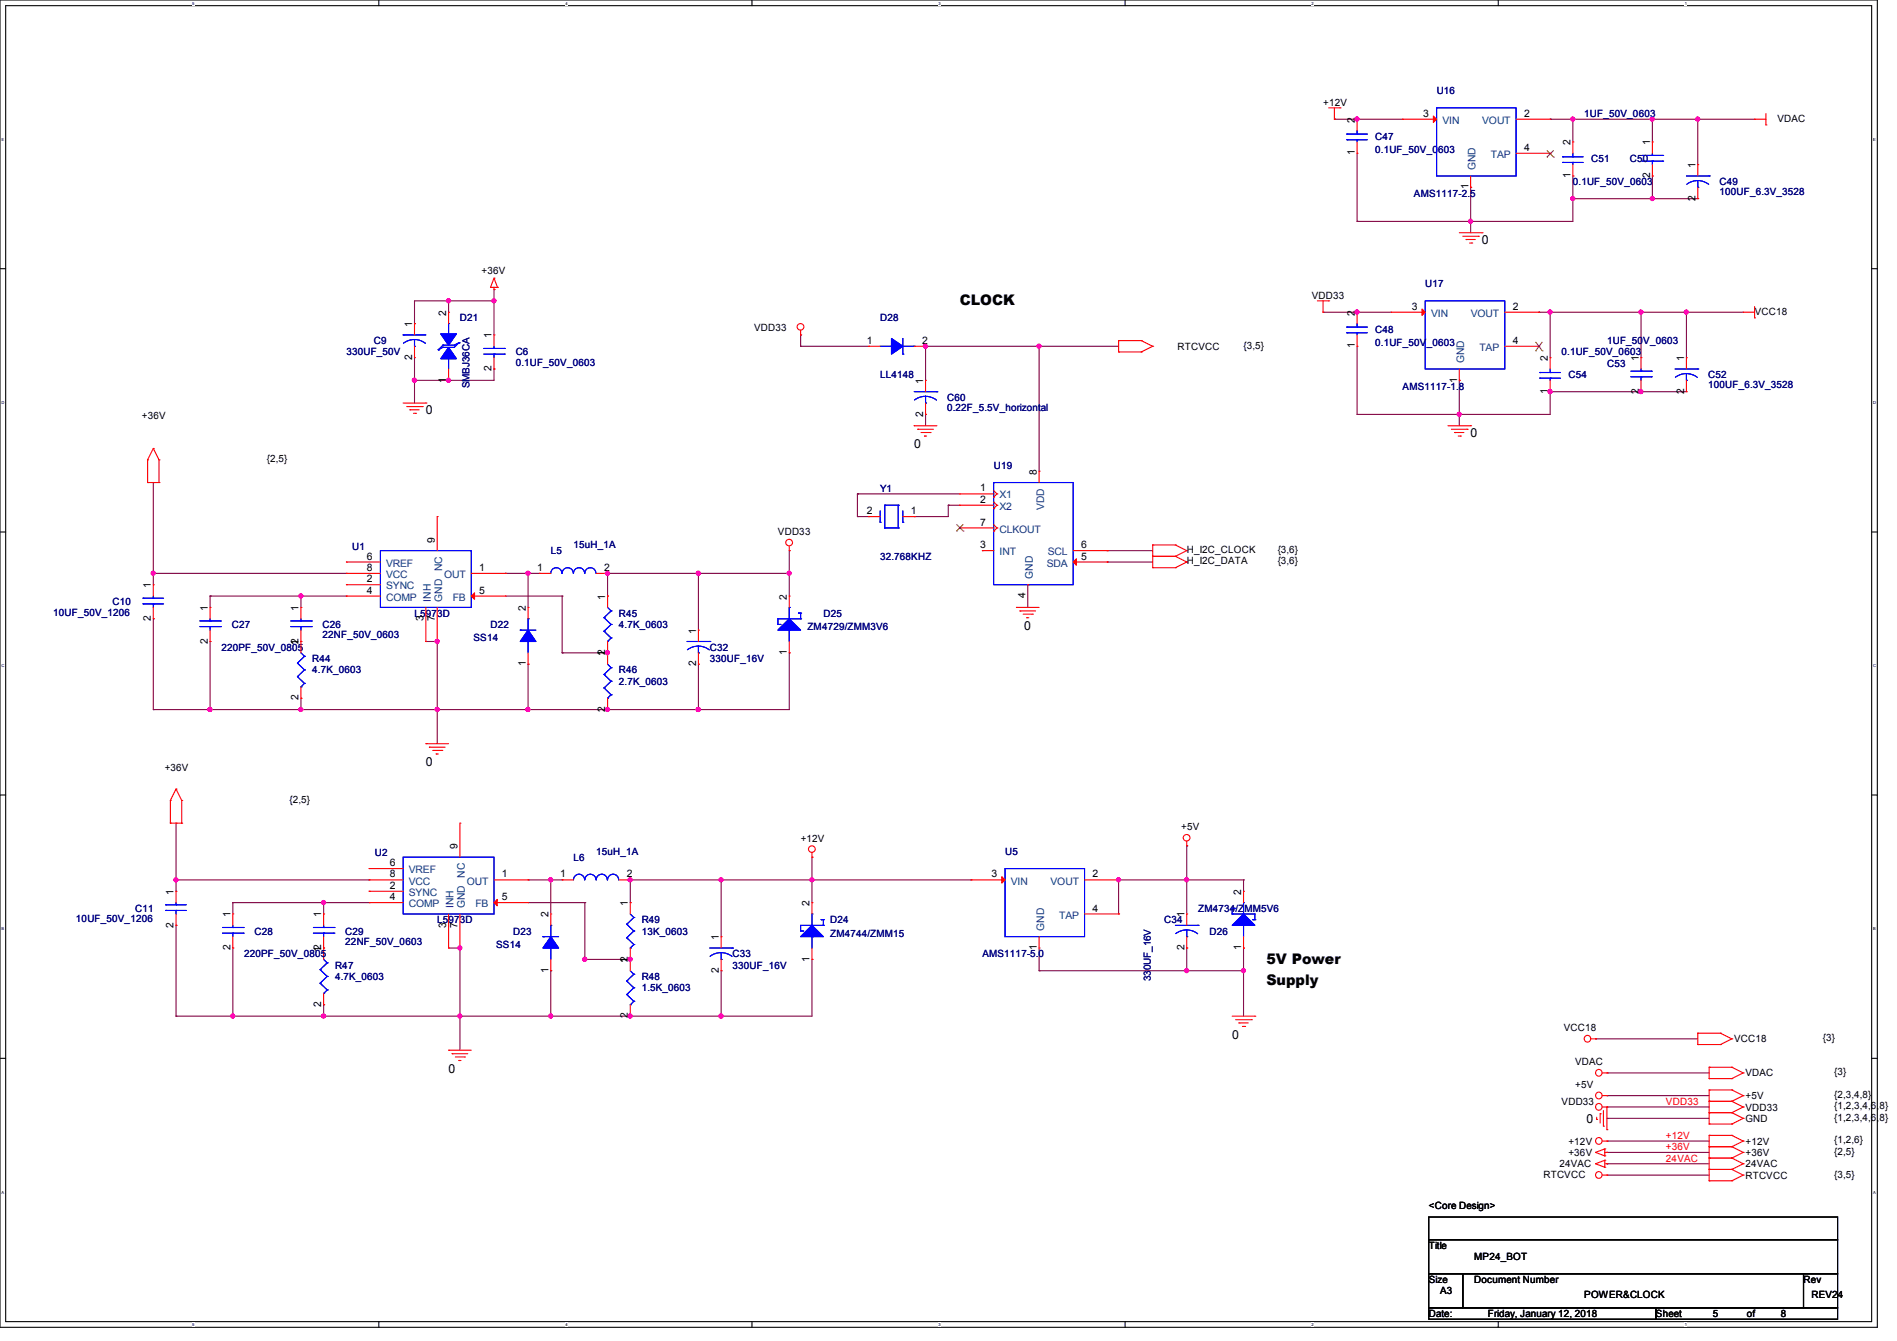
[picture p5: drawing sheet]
<svg xmlns="http://www.w3.org/2000/svg" width="297mm" height="210mm" viewBox="0 0 297 210" stroke-linecap="round" stroke-linejoin="round" font-family="sans-serif">
<path d="M0 0h293.9v207.9h-293.9zM.9 .9h292.1v206.1h-292.1z" fill="none" stroke="#000" stroke-width=".17"/>
<g fill="#fff">
<path d="M30.1 .1h.3v.7h-.3z"/>
<path d="M30.1 207.1h.3v.7h-.3z"/>
</g>
<path d="M59.3 0v.9M59.3 207v.9" fill="none" stroke="#000" stroke-width=".17"/>
<g fill="#fff">
<path d="M88.5 .1h.4v.7h-.4z"/>
<path d="M88.5 207.1h.4v.7h-.4z"/>
</g>
<path d="M117.7 0v.9M117.7 207v.9" fill="none" stroke="#000" stroke-width=".17"/>
<g fill="#fff">
<path d="M146.9 .1h.4v.7h-.4z"/>
<path d="M146.9 207.1h.4v.7h-.4z"/>
</g>
<path d="M176.1 0v.9M176.1 207v.9" fill="none" stroke="#000" stroke-width=".17"/>
<g fill="#fff">
<path d="M205.4 .1h.3v.7h-.3z"/>
<path d="M205.4 207.1h.3v.7h-.3z"/>
</g>
<path d="M234.6 0v.9M234.6 207v.9" fill="none" stroke="#000" stroke-width=".17"/>
<g fill="#fff">
<path d="M263.8 .1h.3v.7h-.3z"/>
<path d="M263.8 207.1h.3v.7h-.3z"/>
<path d="M.3 21.5h.4v.7h-.4z"/>
<path d="M293.3 21.5h.4v.7h-.4z"/>
<path d="M.3 62.7h.4v.7h-.4z"/>
<path d="M293.3 62.7h.5v.7h-.5z"/>
</g>
<path d="M0 42.1h.9M293 42.1h.9" fill="none" stroke="#000" stroke-width=".17"/>
<g fill="#fff">
<path d="M.3 103.9h.4v.7h-.4z"/>
<path d="M293.3 103.9h.5v.7h-.5z"/>
</g>
<path d="M0 83.3h.9M293 83.3h.9" fill="none" stroke="#000" stroke-width=".17"/>
<g fill="#fff">
<path d="M.3 145.1h.4v.7h-.4z"/>
<path d="M293.3 145.1h.4v.7h-.4z"/>
</g>
<path d="M0 124.5h.9M293 124.5h.9" fill="none" stroke="#000" stroke-width=".17"/>
<g fill="#fff">
<path d="M.3 186.3h.3v.7h-.3z"/>
<path d="M293.3 186.3h.4v.7h-.4z"/>
</g>
<path d="M0 165.7h.9M293 165.7h.9M223.7 190.6h64v3.5h-64zM223.7 194.1h64v5.4h-64zM223.7 199.5h5.3v5.3h-5.3zM229 199.5h53.4v5.3h-53.4zM282.4 199.5h5.3v5.3h-5.3zM223.7 204.8h35.5v1.8h-35.5zM259.2 204.8h28.5v1.8h-28.5z" fill="none" stroke="#000" stroke-width=".17"/>
<g fill="none" stroke="#800040" stroke-width=".17">
<path d="M208.9 18.7h.1M208.9 18.7h10.7M212.5 18.7h.1M242.7 18.7h.1M242.7 18.7h32M246.3 18.7h.1M246.3 18.7v3.5M258.7 18.7h.1M258.7 18.7v3.5M265.8 18.7h.1M265.8 18.7v7.1M212.5 34.7h.1"/>
<path d="M212.5 24v10.7M230.3 34.7h.1M230.3 29.3h.1M230.3 29.3v7.1M246.3 31.1h.1M246.3 27.6h.1M246.3 27.6v7.1h-33.8M246.3 31.1h19.5M258.7 31.1h.1M258.7 27.6h.1M258.7 27.6v3.5M64.9 50.7h.1"/>
<path d="M64.9 59.6h.1M64.9 56v7.1M70.2 47.1h.1M70.2 59.6h.1M70.2 47.1v1.8M77.3 47.1h.1M77.3 57.8h.1M77.3 45.3h.1M77.3 47.1h-12.4v3.6M77.3 45.3v7.2M77.3 57.8v1.8h-12.4M125.3 52.5h.1"/>
<path d="M125.3 54.2h.1M125.3 54.2h10.7M125.3 52.5v1.7M144.9 54.2h.1M144.9 54.2v5.4M144.9 54.2h30.2M162.7 54.2h.1M162.7 54.2v19.6M207.1 48.9h.1M207.1 48.9h10.7M212.5 48.9h.1M212.5 54.2v10.7"/>
<path d="M228.5 59.6h.1M228.5 59.6v7.1M240.9 48.9h.1M240.9 48.9h32M242.7 48.9h.1M242.7 48.9v7.1M256.9 48.9h.1M256.9 48.9v7.1M264 48.9h.1M264 48.9v7.1M24 75.6h.1M24 75.6v16"/>
<path d="M134.2 77.3h.1M134.2 77.3h16M134.2 77.3v3.6M144.9 64.9h.1M144.9 64.9v1.8M148.5 79.1h.1M148.5 79.1v1.8h-5.4M148.5 79.1h1.7M212.5 64.9h.1M228.5 64.9h.1M242.7 61.3h.1M242.7 61.3h21.3"/>
<path d="M242.7 61.3v3.6h-30.2M256.9 61.3h.1M24 89.8h.1M24 96.9h.1M24 96.9v14.2M24 89.8h30.2M32.9 93.3h.1M32.9 93.3h21.3M32.9 93.3v1.8M47.1 93.3h.1M47.1 93.3v1.8M79.1 89.8h.1"/>
<path d="M79.1 89.8h5.4M79.1 93.3h8.9M82.7 89.8h.1M82.7 89.8v5.3M88 93.3h.1M88 93.3v8.9M95.1 89.8h.1M95.1 93.3h.1M95.1 89.8h28.5M95.1 89.8v3.5M109.3 89.8h.1M109.3 89.8v8.9"/>
<path d="M123.6 86.2h.1M123.6 89.8h.1M123.6 86.2v7.1M134.2 80.9h.1M134.2 80.9h1.8M143.1 80.9h.1M160.9 91.6h.1M160.9 91.6v3.5M173.4 86.2h.1M173.4 88h.1M173.4 86.2h7.1M173.4 88h7.1"/>
<path d="M24 111.1h.1M32.9 100.5h.1M32.9 111.1h.1M32.9 100.5v10.6M47.1 111.1h.1M47.1 109.3h.1M47.1 109.3v1.8M66.7 100.5h.1M66.7 100.5h1.8M68.5 100.5h.1M68.5 111.1h.1M68.5 100.5v16"/>
<path d="M82.7 111.1h.1M82.7 104h.1M82.7 104v7.1M88 102.2h.1M88 102.2h7.1M95.1 111.1h.1M109.3 104h.1M109.3 111.1h.1M109.3 104v7.1M123.6 102.2h.1M123.6 102.2v8.9h-99.6M27.6 137.8h.1"/>
<path d="M27.6 128.9h.1M27.6 128.9v10.7M27.6 137.8h30.2M82.7 137.8h.1M82.7 137.8h5.3M86.2 137.8h.1M86.2 137.8v5.3M98.7 137.8h.1M98.7 137.8h53.3M98.7 137.8v3.6M112.9 137.8h.1M112.9 137.8v8.9"/>
<path d="M127.1 137.8h.1M127.1 134.2h.1M127.1 134.2v7.2M152 137.8h.1M175.1 137.8h.1M175.1 137.8h19.6M175.1 137.8v5.3M185.8 137.8h.1M185.8 132.5h.1M185.8 132.5v10.6M194.7 137.8h.1M194.7 137.8v1.8"/>
<path d="M27.6 144.9h.1M27.6 159.1h.1M27.6 144.9v14.2M36.4 141.4h.1M36.4 148.5h.1M36.4 159.1h.1M36.4 141.4h21.4M36.4 141.4v1.7M36.4 148.5v10.6M50.7 159.1h.1M50.7 141.4h.1M50.7 157.4h.1"/>
<path d="M50.7 141.4v1.7M50.7 157.4v1.7M70.2 148.5h.1M70.2 148.5h1.8M72 148.5h.1M72 159.1h.1M72 148.5v16M82.7 141.4h8.9M86.2 152h.1M86.2 159.1h.1M86.2 152v7.1M91.6 150.2h.1"/>
<path d="M91.6 141.4h.1M91.6 150.2h7.1M91.6 141.4v8.8M98.7 159.1h.1M98.7 141.4h.1M112.9 152h.1M112.9 159.1h.1M112.9 152v7.1M127.1 150.2h.1M127.1 150.2v8.9h-99.5M162.7 152h.1M162.7 148.5v3.5"/>
<path d="M162.7 152h32M175.1 143.1h.1M185.8 148.5h.1M185.8 152h.1M185.8 148.5v3.5M194.7 152h.1M194.7 148.5h.1M194.7 148.5v10.6M249.8 162.7h.1M249.8 162.7h16M251.6 173.4h.1M251.6 175.1h.1"/>
<path d="M251.6 178.7h.1M251.6 171.6h.1M251.6 168h.1M251.6 173.4h16M251.6 175.1h16M251.6 178.7h16M251.6 171.6h16M251.6 168h16M251.6 180.5h.1M251.6 182.2h.1M251.6 184h.1M251.6 180.5h16"/>
<path d="M251.6 182.2h16M251.6 184h16"/>
</g>
<g fill="#f0f" stroke="#f0f" stroke-width=".17">
<circle cx="77.3" cy="47.1" r=".32"/>
<circle cx="70.2" cy="47.1" r=".32"/>
<circle cx="70.2" cy="59.5" r=".32"/>
<circle cx="64.9" cy="59.5" r=".32"/>
<circle cx="144.9" cy="54.2" r=".32"/>
<circle cx="256.9" cy="61.3" r=".32"/>
<circle cx="242.7" cy="61.3" r=".32"/>
<circle cx="264" cy="48.9" r=".32"/>
<circle cx="212.4" cy="48.9" r=".32"/>
<circle cx="228.5" cy="64.9" r=".32"/>
<circle cx="242.7" cy="48.9" r=".32"/>
<circle cx="256.9" cy="48.9" r=".32"/>
<circle cx="162.7" cy="54.2" r=".32"/>
<circle cx="265.8" cy="18.6" r=".32"/>
<circle cx="212.4" cy="18.6" r=".32"/>
<circle cx="230.2" cy="34.6" r=".32"/>
<circle cx="246.2" cy="18.6" r=".32"/>
<circle cx="258.7" cy="18.6" r=".32"/>
<circle cx="72" cy="148.4" r=".32"/>
<circle cx="27.5" cy="137.8" r=".32"/>
<circle cx="72" cy="159.1" r=".32"/>
<circle cx="50.7" cy="159.1" r=".32"/>
<circle cx="50.7" cy="141.3" r=".32"/>
<circle cx="36.4" cy="159.1" r=".32"/>
<circle cx="86.2" cy="137.8" r=".32"/>
<circle cx="86.2" cy="159.1" r=".32"/>
<circle cx="98.7" cy="150.2" r=".32"/>
<circle cx="91.5" cy="150.2" r=".32"/>
<circle cx="112.9" cy="159.1" r=".32"/>
<circle cx="98.7" cy="159.1" r=".32"/>
<circle cx="127.1" cy="137.8" r=".32"/>
<circle cx="112.9" cy="137.8" r=".32"/>
<circle cx="98.7" cy="137.8" r=".32"/>
<circle cx="175.1" cy="137.8" r=".32"/>
<circle cx="194.7" cy="152" r=".32"/>
<circle cx="185.8" cy="137.8" r=".32"/>
<circle cx="185.8" cy="152" r=".32"/>
<circle cx="68.4" cy="100.4" r=".32"/>
<circle cx="24" cy="89.8" r=".32"/>
<circle cx="68.4" cy="111.1" r=".32"/>
<circle cx="47.1" cy="111.1" r=".32"/>
<circle cx="47.1" cy="93.3" r=".32"/>
<circle cx="32.9" cy="111.1" r=".32"/>
<circle cx="82.7" cy="89.8" r=".32"/>
<circle cx="82.7" cy="111.1" r=".32"/>
<circle cx="95.1" cy="102.2" r=".32"/>
<circle cx="109.3" cy="111.1" r=".32"/>
<circle cx="95.1" cy="111.1" r=".32"/>
<circle cx="123.5" cy="89.8" r=".32"/>
<circle cx="109.3" cy="89.8" r=".32"/>
<circle cx="95.1" cy="89.8" r=".32"/>
<circle cx="258.7" cy="31.1" r=".32"/>
<circle cx="246.2" cy="31.1" r=".32"/>
</g>
<g fill="none" stroke="#f00" stroke-width=".17">
<path d="M208 16.9h1.8M208.9 18.7h.1M208.9 16.9v1.8M209.8 16.9h.1M212.5 18.7h.1M212.5 18.7v1.7M219.6 18.7h.1M219.6 18.7h5.3M237.4 18.7h5.3M242.7 18.7h.1M274.7 18.7h.1M274.7 18.7h1.8"/>
<path d="M276.5 19.6h.1M276.5 17.8v1.8M212.5 24h.1M212.5 22.2v1.8M228.5 36.4h3.5M229 37h2.5M229.5 37.5h.1M229.5 37.5h1.5M230.1 38.1h.3M230.3 29.3h.1M230.3 27.6v1.7M230.4 38.1h.1"/>
<path d="M231.5 37h.1M232 36.4h.1M237.4 24h5.3M242.7 24h.1M246.3 27.6h.1M246.3 22.2h.1M246.3 22.2v1.8M246.3 25.8v1.8M258.7 22.2h.1M258.7 27.6h.1M258.7 22.2v1.8M258.7 25.8v1.8"/>
<path d="M265.8 25.8h.1M265.8 31.1h.1M265.8 25.8v1.8M265.8 29.3v1.8M64.9 50.7h.1M64.9 56h.1M64.9 50.7v1.8M64.9 54.2v1.8M70.2 59.6h.1M70.2 48.9h.1M70.2 48.9v1.8M70.2 57.8v1.8"/>
<path d="M76.8 45h.1M76.8 45h1.1M77.3 45.3h.1M77.3 43.6h.1M77.3 52.5h.1M77.3 57.8h.1M77.3 45v.3M77.3 52.5v1.7M77.3 56v1.8M77.3 43.6l-.5 1.4M77.3 43.6l.6 1.4M77.9 45h.1"/>
<path d="M125.3 52.5h.1M125.3 51.7v.8M136 54.2h.1M136 54.2h1.8M143.1 54.2h1.8M144.9 54.2h.1M144.9 59.6h.1M144.9 59.6v1.7M175.1 53.3h.1M175.1 55.1h.1M175.1 53.3h3.6M175.1 53.3v1.8"/>
<path d="M175.1 55.1h3.6M178.7 53.3h.1M178.7 55.1h.1M178.7 53.3l1.8 .9M180.5 54.2h.1M180.5 54.2l-1.8 .9M206.2 47.1h1.8M207.1 48.9h.1M207.1 47.1v1.8M208 47.1h.1M212.5 54.2h.1M212.5 48.9h.1"/>
<path d="M212.5 48.9v1.8M212.5 52.5v1.7M217.8 48.9h.1M217.8 48.9h5.3M228.5 59.6h.1M228.5 57.8v1.8M235.6 48.9h5.3M235.6 54.2h5.3M240.9 48.9h.1M240.9 54.2h.1M242.7 56h.1M242.7 56v1.8"/>
<path d="M242.7 59.6v1.7M256.9 56h.1M256.9 56v1.8M256.9 59.6v1.7M264 56h.1M264 56v1.8M264 59.6v1.7M272.9 48.9h.1M272.9 48.9h1.8M274.7 49.8h.1M274.7 48v1.8M23.1 75.6h.1"/>
<path d="M23.1 72h.1M23.1 75.6h1.8M23.1 72v3.6M24 70.2h.1M24 70.2l.9 1.8M24 70.2l-.9 1.8M24.9 72h.1M24.9 75.6h.1M24.9 72v3.6M63.1 63.1h3.6M63.7 63.7h2.4M64.2 64.2h.1"/>
<path d="M64.2 64.2h1.4M64.7 64.7h.4M65.1 64.7h.1M66.1 63.7h.1M66.7 63.1h.1M143.1 66.7h.1M143.1 66.7h3.6M143.7 67.2h.1M143.7 67.2h2.4M144.2 67.7h1.4M144.7 68.3h.1M144.7 68.3h.4"/>
<path d="M144.9 64.9h.1M144.9 63.1v1.8M145.6 67.7h.1M150.2 77.3h.1M150.2 79.1h.1M150.2 77.3h5.4M150.2 79.1h5.4M155.6 77.9h.1M155.6 79.6h.1M155.6 76.8l.5 .5M155.6 78.6l.5 .5M156.1 77.3h.1"/>
<path d="M156.1 79.1h.1M156.1 77.3l-.5 .6M156.1 79.1l-.5 .5M162.7 73.8h.1M162.7 73.8v1.8M226.7 66.7h3.6M227.2 67.2h2.5M227.8 67.7h.1M227.8 67.7h1.4M228.3 68.3h.3M228.6 68.3h.1M229.7 67.2h.1"/>
<path d="M230.3 66.7h.1M242.7 61.3h.1M256.9 61.3h.1M264 61.3h.1M24 91.6h.1M24 96.9h.1M24 91.6v1.7M24 95.1v1.8M32.9 95.1h.1M32.9 95.1v1.8M32.9 98.7v1.8M47.1 95.1h.1"/>
<path d="M47.1 95.1v1.8M47.1 98.7v3.5M54.2 89.8h.1M54.2 91.6h.1M54.2 88h.1M54.2 93.3h.1M54.2 89.8h5.4M54.2 88h5.4M54.2 93.3h5.4M54.2 91.6h5.4M66.7 95.1v5.4M68.5 80.9h.1"/>
<path d="M68.5 80.9v5.3M68.5 95.1v5.4M73.8 89.8h5.3M73.8 93.3h5.3M79.1 93.3h.1M79.1 89.8h.1M82.7 95.1h.1M82.7 95.1v1.8M84.5 89.8h.1M84.5 89.8h1.7M93.3 89.8h1.8M95.1 89.8h.1"/>
<path d="M95.1 93.3h.1M95.1 93.3v1.8M109.3 98.7h.1M109.3 98.7v1.8M123.6 86.2h.1M123.6 93.3h.1M123.6 85.5v.7M123.6 93.3v1.8M136 80.9h.1M136 80.9h1.8M141.4 80.9h1.7M143.1 80.9h.1"/>
<path d="M150.2 82.7h.1M150.2 82.7h5.4M153.8 86.2h.1M153.8 86.2h1.8M155.6 83.2h.1M155.6 82.2l.5 .5M156.1 82.7h.1M156.1 82.7l-.5 .5M159.1 95.1h.1M159.1 95.1h3.6M159.7 95.7h.1M159.7 95.7h2.4"/>
<path d="M160.2 96.2h1.4M160.7 96.7h.1M160.7 96.7h.4M160.9 91.6h.1M161.6 96.2h.1M168 88h5.4M168 86.2h5.4M173.4 88h.1M173.4 86.2h.1M180.5 87.1h.1M180.5 88.9h.1M180.5 85.3h.1"/>
<path d="M180.5 87.1h3.5M180.5 85.3v3.6M180.5 88.9h3.5M180.5 85.3h3.5M184 87.1h.1M184 88.9h.1M184 85.3h.1M184 87.1l1.8 .9M184 85.3l1.8 .9M185.8 88h.1M185.8 86.2h.1M185.8 88l-1.8 .9"/>
<path d="M185.8 86.2l-1.8 .9M32.9 100.5h.1M47.1 100.5h.1M47.1 109.3h.1M47.1 107.6v1.7M66.7 116.5h.1M66.7 100.5h.1M66.7 116.5h3.5M67.2 117h.1M67.2 117h2.5M67.7 117.5h1.5M68.3 118.1h.1"/>
<path d="M68.3 118.1h.3M68.5 100.5h.1M69.2 117.5h.1M82.7 104h.1M82.7 102.2v1.8M95.1 102.2h.1M95.1 111.1h.1M95.1 100.5v3.5M95.1 109.3v1.8M109.3 104h.1M109.3 102.2v1.8M123.6 102.2h.1"/>
<path d="M123.6 100.5v1.7M26.7 128.9h.1M26.7 125.3h.1M26.7 128.9h1.7M26.7 125.3v3.6M27.6 123.6h.1M27.6 139.6h.1M27.6 123.6l.8 1.7M27.6 123.6l-.9 1.7M27.6 139.6v1.8M28.4 125.3h.1M28.4 128.9h.1"/>
<path d="M28.4 125.3v3.6M57.8 137.8h.1M57.8 139.6h.1M57.8 136h.1M57.8 137.8h5.3M57.8 139.6h5.3M57.8 136h5.3M72 128.9h.1M72 128.9v5.3M77.3 137.8h5.4M82.7 137.8h.1M88 137.8h.1"/>
<path d="M88 137.8h1.8M96.9 137.8h1.8M98.7 137.8h.1M127.1 134.2h.1M127.1 133.5v.7M152 137.8h.1M152 137.8h5.4M169.8 137.8h5.3M175.1 137.8h.1M185.8 132.5h.1M185.8 131.7v.8M194.7 139.6h.1"/>
<path d="M194.7 139.6v1.8M27.6 144.9h.1M27.6 143.1v1.8M36.4 143.1h.1M36.4 148.5h.1M36.4 143.1v1.8M36.4 146.7v1.8M50.7 148.5h.1M50.7 157.4h.1M50.7 143.1h.1M50.7 143.1v1.8M50.7 146.7v3.5"/>
<path d="M50.7 155.6v1.8M57.8 141.4h.1M57.8 141.4h5.3M70.2 148.5h.1M70.2 143.1v5.4M72 148.5h.1M72 143.1v5.4M77.3 141.4h5.4M82.7 141.4h.1M86.2 152h.1M86.2 143.1h.1M86.2 143.1v1.8"/>
<path d="M86.2 150.2v1.8M98.7 150.2h.1M98.7 159.1h.1M98.7 141.4h.1M98.7 141.4v1.7M98.7 148.5v3.5M98.7 157.4v1.7M112.9 146.7h.1M112.9 152h.1M112.9 146.7v1.8M112.9 150.2v1.8M127.1 150.2h.1"/>
<path d="M127.1 141.4h.1M127.1 141.4v1.7M127.1 148.5v1.7M162.7 148.5h.1M162.7 146.7v1.8M169.8 143.1h5.3M175.1 143.1h.1M185.8 143.1h.1M185.8 148.5h.1M185.8 143.1v1.8M185.8 146.7v1.8M192.9 159.1h3.6"/>
<path d="M193.5 159.7h2.4M194.7 148.5h.1M194.7 146.7v1.8M195.9 159.7h.1M196.5 159.1h.1M70.2 164.5h.1M70.2 164.5h3.6M70.8 165h.1M70.8 165h2.4M71.3 165.5h1.4M71.8 166.1h.1M71.8 166.1h.4"/>
<path d="M72.7 165.5h.1M194 160.2h.1M194 160.2h1.4M194.5 160.7h.4M194.9 160.7h.1M249.1 162.7h.7M249.8 162.7h.1M250 175.3h.1M250 175v.3M250.5 174.4h.1M250.5 174.4v1.5M250.9 171.6h.7"/>
<path d="M250.9 173.4h.7M250.9 178.7h.7M250.9 168h.7M251 176.4h.1M251 173.9v2.5M251.2 179.9h.1M251.2 179.9v1.1M251.2 179.9l-1.4 .6M251.6 176.9h.1M251.6 171.6h.1M251.6 173.4h.1M251.6 178.7h.1"/>
<path d="M251.6 168h.1M251.6 173.4v3.5M265.8 161.8h.1M265.8 163.6h.1M265.8 161.8h3.6M265.8 161.8v1.8M265.8 163.6h3.6M267.6 170.7h.1M267.6 172.5h.1M267.6 174.2h.1M267.6 176h.1M267.6 177.8h.1"/>
<path d="M267.6 179.6h.1M267.6 167.1h.1M267.6 168.9h.1M267.6 170.7h3.5M267.6 167.1v1.8M267.6 170.7v5.3M267.6 177.8v7.1M267.6 172.5h3.5M267.6 174.2h3.5M267.6 176h3.5M267.6 177.8h3.5M267.6 179.6h3.5"/>
<path d="M267.6 167.1h3.5M267.6 168.9h3.5M269.4 161.8h.1M269.4 163.6h.1M269.4 161.8l1.7 .9M271.1 170.7h.1M271.1 172.5h.1M271.1 174.2h.1M271.1 176h.1M271.1 177.8h.1M271.1 179.6h.1M271.1 167.1h.1"/>
<path d="M271.1 168.9h.1M271.1 162.7h.1M271.1 170.7l1.8 .9M271.1 172.5l1.8 .9M271.1 174.2l1.8 .9M271.1 177.8l1.8 .9M271.1 179.6l1.8 .9M271.1 167.1l1.8 .9M271.1 162.7l-1.7 .9M272.9 171.6h.1M272.9 173.4h.1M272.9 175.1h.1"/>
<path d="M272.9 178.7h.1M272.9 168h.1M272.9 171.6l-1.8 .9M272.9 173.4l-1.8 .8M272.9 175.1l-1.8 .9M272.9 178.7l-1.8 .9M272.9 168l-1.8 .9M249.8 180.5h.1M249.8 182.2h.1M249.8 180.5l1.4 .5M249.8 182.2l1.4 .6M250.9 184h.7"/>
<path d="M251.2 181h.1M251.2 182.8h.1M251.2 181.7h.1M251.2 181.7v1.1M251.2 180.5h.4M251.2 182.2h.4M251.2 181.7l-1.4 .5M251.6 180.5h.1M251.6 182.2h.1M251.6 184h.1M267.6 181.4h.1M267.6 183.1h.1"/>
<path d="M267.6 184.9h.1M267.6 181.4h3.5M267.6 183.1h3.5M267.6 184.9h3.5M271.1 181.4h.1M271.1 183.1h.1M271.1 184.9h.1M271.1 181.4l1.8 .8M271.1 183.1l1.8 .9M272.9 180.5h.1M272.9 182.2h.1M272.9 184h.1"/>
<path d="M272.9 180.5l-1.8 .9M272.9 182.2l-1.8 .9M272.9 184l-1.8 .9"/>
<circle cx="125.3" cy="51.2" r=".52"/>
<circle cx="123.6" cy="85" r=".52"/>
<circle cx="127.1" cy="133" r=".52"/>
<circle cx="185.8" cy="131.2" r=".52"/>
<circle cx="248.5" cy="162.7" r=".52"/>
<circle cx="250.3" cy="173.3" r=".52"/>
<circle cx="250.3" cy="178.7" r=".52"/>
<circle cx="250.3" cy="168" r=".52"/>
<circle cx="250.3" cy="171.6" r=".52"/>
<circle cx="250.3" cy="184" r=".52"/>
</g>
<g fill="none" stroke="#00f" stroke-width=".17">
<path d="M224.9 16.9h12.5v10.7h-12.5zM210.9 21h.1M210.9 21.9h.1M210.9 21h3.2M210.9 21.9h3.2M212.5 21.9h.1M212.5 21h.1M212.5 20.4v.6M212.5 21.9v.3M244.6 24.6h.1M244.6 25.4h.1M244.6 24.6h3.3"/>
<path d="M244.6 25.4h3.3M246.3 25.4h.1M246.3 24.6h.1M246.3 24v.6M246.3 25.4v.4M257.1 25.2h3.2M257.1 24.3h3.2M258.7 24.3h.1M258.7 25.2h.1M258.7 24v.3M258.7 25.2v.6M260.3 25.2h.1"/>
<path d="M260.3 24.3h.1M264 27.6h3.6M265.8 29.3h.1M265.8 28.3l1.1 .2 .6 .4M265.8 28.3l-.7 .1-1 .5M265.8 28.3v1M267.6 27.6h.1M63.1 52.5h.1M63.1 52.5h3.6M64.9 54.2h.1M64.9 53.2l-.8 .1-.9 .4M64.9 53.2l1.1 .2 .6 .4"/>
<path d="M64.9 53.2v1M68.6 54.8h.1M69.3 54.1h.1M69.3 54.4h.1M69.3 54.1l-.7 .7M69.3 54.4l-.7 .4M70.2 56h.1M70.2 50.7h.1M70.2 50.7v1.8M70.2 56v1.8M71.8 53.7h.1M71.8 53.7l-.7 .4h-1.8"/>
<path d="M71.8 53.7l-.7 .7h-1.8M75.7 55.5h3.3M75.7 54.6h3.3M77.3 54.6h.1M77.3 55.5h.1M77.3 54.2v.4M77.3 55.5v.5M79 55.5h.1M79 54.6h.1M137.8 54.2h1.8M139.6 54.2h.1M141.4 55.5h.1"/>
<path d="M141.4 53v2.5M141.4 54.2h1.7M143.1 54.2h.1M210.9 51.2h.1M210.9 52.1h.1M210.9 51.2h3.2M210.9 52.1h3.2M212.5 52.1h.1M212.5 51.2h.1M212.5 50.7v.5M212.5 52.1v.4M223.1 47.1h12.5v10.7h-12.5z"/>
<path d="M241.1 58.3h.1M241.1 59.2h.1M241.1 58.3h3.2M241.1 59.2h3.2M242.7 59.2h.1M242.7 58.3h.1M242.7 57.8v.5M242.7 59.2v.4M255.3 59h3.2M255.3 58.1h3.2M256.9 58.1h.1M256.9 59h.1"/>
<path d="M256.9 57.8v.3M256.9 59v.6M258.5 59h.1M258.5 58.1h.1M262.3 57.8h3.5M264 59.6h.1M264 58.5l1.1 .2 .6 .4M264 58.5l-.7 .1-1 .5M264 58.5v1.1M265.8 57.8h.1M138.5 79.1h.1M138.5 79.1v3.6"/>
<path d="M138.5 79.1h2.1M140.6 79.1h.1M140.6 79.1v3.6M143.1 61.3h3.6M144.9 63.1h.1M144.9 62.1l1.1 .2 .6 .4M144.9 62.1l-.7 .1-1 .4M144.9 62.1v1M146.7 61.3h.1M155.6 75.6h12.4v16h-12.4zM22.4 94.6h.1M22.4 93.7h.1"/>
<path d="M22.4 94.6h3.2M22.4 93.7h3.2M24 93.7h.1M24 94.6h.1M24 93.3v.4M24 94.6v.5M31.3 98.1h3.2M31.3 97.2h3.2M32.9 97.2h.1M32.9 98.1h.1M32.9 96.9v.3M32.9 98.1v.6"/>
<path d="M34.5 98.1h.1M34.5 97.2h.1M45.5 98.1h3.2M45.5 97.2h3.2M47.1 97.2h.1M47.1 98.1h.1M47.1 96.9v.3M47.1 98.1v.6M48.7 98.1h.1M48.7 97.2h.1M59.6 86.2h14.2v8.9h-14.2zM81.4 98.7h.1"/>
<path d="M81.4 98.7h2.5M82.7 96.9h.1M82.7 96.9v1.8M86.2 89.8a.87 .87 0 0 1 .9-.9 .87 .87 0 0 1 .9 .9M88 89.8a.87 .87 0 0 1 .9-.9 .87 .87 0 0 1 .8 .9M89.8 89.8a.87 .87 0 0 1 .9-.9 .87 .87 0 0 1 .8 .9M91.6 89.8a.87 .87 0 0 1 .8-.9 .87 .87 0 0 1 .9 .9M94.6 96.7h.1M94.6 98.8h.1M94.6 96.7l1.1 1.1M94.6 98.8l1.1 1.1M95.1 95.1l.6 .6"/>
<path d="M95.7 95.7h.1M95.7 97.8h.1M95.7 99.9h.1M95.7 95.7l-1.1 1M95.7 97.8l-1.1 1M95.7 99.9l-.6 .6M121.8 97.8h.1M121.8 97.8h.3M122.1 97.8h.1M123.6 98.7h.1M123.6 95.1h.1M123.6 95.1v1.8"/>
<path d="M123.6 98.7v1.8M125 96h.1M125 96h.3M125.3 96.9h.1M125.3 96h.1M125.3 96.9h-3.5v.9M125.3 96v.9M137.8 81.8h.1M137.8 80v1.8M138.5 82.7h.1M138.5 82.7h2.1M140.6 82.7h.1"/>
<path d="M141.4 81.8h.1M141.4 80v1.8M46.6 103.8h.1M46.6 106h.1M46.6 103.8l1.1 1.1M46.6 106l1.1 1M47.1 107.6h.1M47.1 102.2l.6 .6M47.7 102.8h.1M47.7 104.9h.1M47.7 107h.1M47.7 102.8l-1.1 1"/>
<path d="M47.7 104.9l-1.1 1.1M47.7 107l-.6 .6M82.7 100.5h.1M82.7 100.5v1.7M94.6 105.6h.1M94.6 107.7h.1M94.6 105.6l1.1 1.1M94.6 107.7l1.1 1.1M95.1 109.3h.1M95.1 100.5h.1M95.1 104l.6 .6M95.7 104.6h.1"/>
<path d="M95.7 106.7h.1M95.7 108.8h.1M95.7 104.6l-1.1 1M95.7 106.7l-1.1 1M95.7 108.8l-.6 .5M107.6 100.5h3.5M109.3 102.2h.1M109.3 101.2l1.1 .2 .7 .4M109.3 101.2l-.7 .1-1 .5M109.3 101.2v1M111.1 100.5h.1M63.1 134.2h14.2v8.9h-14.2z"/>
<path d="M89.8 137.8a.87 .87 0 0 1 .9-.9 .87 .87 0 0 1 .8 .9M91.6 137.8a.87 .87 0 0 1 .8-.9 .87 .87 0 0 1 .9 .9M93.3 137.8a.87 .87 0 0 1 .9-.9 .87 .87 0 0 1 .9 .9M95.1 137.8a.87 .87 0 0 1 .9-.9 .87 .87 0 0 1 .9 .9M157.4 136h12.4v10.7h-12.4zM26 142.6h.1M26 141.7h.1M26 142.6h3.2M26 141.7h3.2M27.6 141.7h.1M27.6 142.6h.1M27.6 141.4v.3"/>
<path d="M27.6 142.6v.5M34.8 146.1h3.3M34.8 145.2h3.3M36.4 145.2h.1M36.4 146.1h.1M36.4 144.9v.3M36.4 146.1v.6M38.1 146.1h.1M38.1 145.2h.1M49.1 146.1h3.2M49.1 145.2h3.2M50.1 151.8h.1"/>
<path d="M50.1 154h.1M50.1 151.8l1.1 1.1M50.1 154l1.1 1M50.7 155.6h.1M50.7 145.2h.1M50.7 146.1h.1M50.7 150.2l.5 .6M50.7 144.9v.3M50.7 146.1v.6M51.2 150.8h.1M51.2 152.9h.1M51.2 155h.1"/>
<path d="M51.2 150.8l-1.1 1M51.2 152.9l-1.1 1.1M51.2 155l-.5 .6M52.3 146.1h.1M52.3 145.2h.1M85 146.7h.1M85 146.7h2.5M86.2 148.5h.1M86.2 144.9h.1M86.2 144.9v1.8M86.2 148.5v1.7M98.1 153.6h.1"/>
<path d="M98.1 155.7h.1M98.1 144.7h.1M98.1 146.9h.1M98.1 153.6l1.1 1.1M98.1 155.7l1.1 1.1M98.1 144.7l1.1 1.1M98.1 146.9l1.1 1M98.7 157.4h.1M98.7 148.5h.1M98.7 152l.5 .6M98.7 143.1l.5 .6M99.2 152.6h.1"/>
<path d="M99.2 154.7h.1M99.2 156.8h.1M99.2 143.7h.1M99.2 145.8h.1M99.2 147.9h.1M99.2 152.6l-1.1 1M99.2 154.7l-1.1 1M99.2 156.8l-.5 .6M99.2 143.7l-1.1 1M99.2 145.8l-1.1 1.1M99.2 147.9l-.5 .6M111.1 148.5h3.6"/>
<path d="M112.9 150.2h.1M112.9 149.2l1.1 .2 .6 .4M112.9 149.2l-.7 .1-1 .5M112.9 149.2v1M114.7 148.5h.1M125.3 145.8h.1M125.3 145.8h.4M125.7 145.8h.1M127.1 146.7h.1M127.1 143.1h.1M127.1 143.1v1.8M127.1 146.7v1.8"/>
<path d="M128.6 144h.1M128.6 144h.3M128.9 144.9h.1M128.9 144h.1M128.9 144.9h-3.6v.9M128.9 144v.9M184 144.9h3.6M185.8 146.7h.1M185.8 145.6l1.1 .2 .6 .4M185.8 145.6l-.7 .1-1 .5M185.8 145.6v1.1M187.6 144.9h.1"/>
<path d="M192.9 143.1h.1M192.9 142.2h.1M192.9 143.1h3.6v.9M192.9 142.2v.9M192.9 142.2h.4M193.3 142.2h.1M194.7 144.9h.1M194.7 141.4h.1M194.7 141.4v1.7M194.7 144.9v1.8M196.1 144h.1M196.1 144h.4"/>
<path d="M196.5 144h.1"/>
</g>
<g fill="#00f" stroke="#00f" stroke-width=".17">
<path d="M123.6 96.9l1.7 1.8h-3.5z"/>
<path d="M127.1 144.9l1.8 1.8h-3.6z"/>
<path d="M192.9 144.9l1.8-1.8 1.8 1.8z"/>
<path d="M70.2 54.4l1.3 1.8h-2.5z" fill-rule="evenodd"/>
<path d="M69 52.3h2.5l-1.3 1.8z" fill-rule="evenodd"/>
<path d="M70.2 54.4l1.3 1.8h-2.5z" fill-rule="evenodd"/>
<path d="M69 52.3h2.5l-1.3 1.8z" fill-rule="evenodd"/>
<path d="M86.2 146.7l1.3 1.8h-2.5z" fill-rule="evenodd"/>
<path d="M86.2 146.7l1.3 1.8h-2.5z" fill-rule="evenodd"/>
<path d="M139.6 53l1.8 1.2-1.8 1.3z" fill-rule="evenodd"/>
<path d="M139.6 53l1.8 1.2-1.8 1.3z" fill-rule="evenodd"/>
<path d="M82.7 98.7l1.2 1.8h-2.5z" fill-rule="evenodd"/>
<path d="M82.7 98.7l1.2 1.8h-2.5z" fill-rule="evenodd"/>
</g>
<g fill="#f00" stroke="#f00" stroke-width=".17">
<path d="M222.6 48.4l.5 .5-.5 .5z"/>
<path d="M224.4 18.2l.5 .5-.5 .5z"/>
<path d="M156.8 137.3l.6 .5-.6 .5z"/>
<path d="M168 88l.5-.5v1z"/>
<path d="M77.3 141.4l.6-.6v1.1z"/>
<path d="M73.8 93.3l.5-.5v1.1z"/>
</g>
<path d="M242.2 24.6h.1M242.2 23.6l1 1M243.2 24.6h.1M243.2 23.6l-1 1M240.4 55h.1M240.4 53.5l1.1 1.5M241.5 55h.1M241.5 53.5l-1.1 1.5M149.8 83.2h.1M149.8 82.1l1 1.1M150.8 83.2h.1M150.8 82.1l-1 1.1" fill="none" stroke="#804000" stroke-width=".16"/>
<g font-size="2.3">
<text x="150.3" y="47.8">CLOCK</text>
<text x="198.3" y="151">5V Power</text>
<text x="198.3" y="154.2">Supply</text>
</g>
<g font-size="1.9">
<text x="232" y="38.2">0</text>
<text x="66.7" y="64.9">0</text>
<text x="143.1" y="70.2">0</text>
<text x="230.2" y="68.5">0</text>
<text x="160.4" y="98.7">0</text>
<text x="66.7" y="120">0</text>
<text x="192.9" y="162.7">0</text>
<text x="70.2" y="168">0</text>
<text x="248.4" y="175.9">0</text>
</g>
<g font-size="1.6">
<text x="207.2" y="16.6">+12V</text>
<text x="212.1" y="19.2" transform="rotate(-90 212.1 19.2)">2</text>
<text x="222.8" y="18.3">3</text>
<text x="238.6" y="18.3">2</text>
<text x="238.6" y="23.6">4</text>
<text x="245.9" y="22.8" transform="rotate(-90 245.9 22.8)">2</text>
<text x="258.3" y="22.8" transform="rotate(-90 258.3 22.8)">1</text>
<text x="278.3" y="19">VDAC</text>
<text x="212.1" y="24.3" transform="rotate(-90 212.1 24.3)">1</text>
<text x="229.9" y="29.7" transform="rotate(-90 229.9 29.7)">1</text>
<text x="245.9" y="27.9" transform="rotate(-90 245.9 27.9)">1</text>
<text x="258.3" y="27.9" transform="rotate(-90 258.3 27.9)">2</text>
<text x="265.5" y="26.3" transform="rotate(-90 265.5 26.3)">1</text>
<text x="265.5" y="31.5" transform="rotate(-90 265.5 31.5)">2</text>
<text x="75.4" y="42.9">+36V</text>
<text x="205.4" y="46.8">VDD33</text>
<text x="64.5" y="51.2" transform="rotate(-90 64.5 51.2)">1</text>
<text x="69.9" y="49.4" transform="rotate(-90 69.9 49.4)">2</text>
<text x="77" y="53" transform="rotate(-90 77 53)">1</text>
<text x="118.1" y="51.8">VDD33</text>
<text x="135.7" y="53.8">1</text>
<text x="144.4" y="53.8">2</text>
<text x="212.1" y="49.4" transform="rotate(-90 212.1 49.4)">2</text>
<text x="221" y="48.5">3</text>
<text x="236.8" y="48.5">2</text>
<text x="236.8" y="53.8">4</text>
<text x="274.7" y="49.3">VCC18</text>
<text x="64.5" y="56.3" transform="rotate(-90 64.5 56.3)">2</text>
<text x="69.9" y="59.9" transform="rotate(-90 69.9 59.9)">1</text>
<text x="77" y="58.1" transform="rotate(-90 77 58.1)">2</text>
<text x="184.4" y="54.8">RTCVCC</text>
<text x="194.7" y="54.6">{3,5}</text>
<text x="212.1" y="54.6" transform="rotate(-90 212.1 54.6)">1</text>
<text x="228.1" y="59.9" transform="rotate(-90 228.1 59.9)">1</text>
<text x="242.3" y="56.6" transform="rotate(-90 242.3 56.6)">2</text>
<text x="256.6" y="56.6" transform="rotate(-90 256.6 56.6)">1</text>
<text x="263.7" y="56.6" transform="rotate(-90 263.7 56.6)">1</text>
<text x="22.2" y="65.6">+36V</text>
<text x="144.5" y="65.2" transform="rotate(-90 144.5 65.2)">2</text>
<text x="144.5" y="60.1" transform="rotate(-90 144.5 60.1)">1</text>
<text x="242.3" y="61.7" transform="rotate(-90 242.3 61.7)">1</text>
<text x="256.6" y="61.7" transform="rotate(-90 256.6 61.7)">2</text>
<text x="263.7" y="61.7" transform="rotate(-90 263.7 61.7)">2</text>
<text x="41.8" y="72.4">{2,5}</text>
<text x="153.5" y="77">1</text>
<text x="162.3" y="74.3" transform="rotate(-90 162.3 74.3)">8</text>
<text x="121.8" y="83.8">VDD33</text>
<text x="135.7" y="80.5">2</text>
<text x="142.6" y="80.5">1</text>
<text x="153.5" y="78.7">2</text>
<text x="153.5" y="82.3">7</text>
<text x="57.5" y="89.4">8</text>
<text x="57.5" y="87.6">6</text>
<text x="68.1" y="85" transform="rotate(-90 68.1 85)">9</text>
<text x="75" y="89.4">1</text>
<text x="84.1" y="89.4">1</text>
<text x="94.6" y="89.4">2</text>
<text x="153.5" y="85.9">3</text>
<text x="169.3" y="87.6">5</text>
<text x="169.3" y="85.9">6</text>
<text x="185.8" y="88.4">H_I2C_DATA</text>
<text x="185.8" y="86.6">H_I2C_CLOCK</text>
<text x="200" y="88.4">{3,6}</text>
<text x="200" y="86.6">{3,6}</text>
<text x="23.6" y="92.1" transform="rotate(-90 23.6 92.1)">1</text>
<text x="32.5" y="95.7" transform="rotate(-90 32.5 95.7)">1</text>
<text x="46.7" y="95.7" transform="rotate(-90 46.7 95.7)">1</text>
<text x="57.5" y="91.2">2</text>
<text x="57.5" y="93">4</text>
<text x="75" y="93">5</text>
<text x="82.3" y="95.7" transform="rotate(-90 82.3 95.7)">2</text>
<text x="94.8" y="93.9" transform="rotate(-90 94.8 93.9)">1</text>
<text x="123.2" y="93.9" transform="rotate(-90 123.2 93.9)">2</text>
<text x="160.5" y="93.7" transform="rotate(-90 160.5 93.7)">4</text>
<text x="23.6" y="97.2" transform="rotate(-90 23.6 97.2)">2</text>
<text x="32.5" y="100.8" transform="rotate(-90 32.5 100.8)">2</text>
<text x="46.7" y="101" transform="rotate(-90 46.7 101)">12</text>
<text x="66.3" y="97.2" transform="rotate(-90 66.3 97.2)">3</text>
<text x="68.1" y="97.2" transform="rotate(-90 68.1 97.2)">7</text>
<text x="109" y="99.2" transform="rotate(-90 109 99.2)">1</text>
<text x="82.3" y="104.4" transform="rotate(-90 82.3 104.4)">1</text>
<text x="94.8" y="102.8" transform="rotate(-90 94.8 102.8)">12</text>
<text x="109" y="104.4" transform="rotate(-90 109 104.4)">2</text>
<text x="123.2" y="102.6" transform="rotate(-90 123.2 102.6)">1</text>
<text x="46.7" y="109.7" transform="rotate(-90 46.7 109.7)">2</text>
<text x="94.8" y="111.5" transform="rotate(-90 94.8 111.5)">2</text>
<text x="25.8" y="120.7">+36V</text>
<text x="45.3" y="125.7">{2,5}</text>
<text x="125.4" y="131.8">+12V</text>
<text x="184.9" y="130">+5V</text>
<text x="61" y="137.4">8</text>
<text x="61" y="135.6">6</text>
<text x="71.6" y="133" transform="rotate(-90 71.6 133)">9</text>
<text x="78.6" y="137.4">1</text>
<text x="87.7" y="137.4">1</text>
<text x="98.1" y="137.4">2</text>
<text x="155.3" y="137.4">3</text>
<text x="171" y="137.4">2</text>
<text x="27.2" y="140.1" transform="rotate(-90 27.2 140.1)">1</text>
<text x="36.1" y="143.7" transform="rotate(-90 36.1 143.7)">1</text>
<text x="50.3" y="143.7" transform="rotate(-90 50.3 143.7)">1</text>
<text x="61" y="139.2">2</text>
<text x="61" y="141">4</text>
<text x="78.6" y="141">5</text>
<text x="85.9" y="143.7" transform="rotate(-90 85.9 143.7)">2</text>
<text x="98.3" y="141.9" transform="rotate(-90 98.3 141.9)">1</text>
<text x="126.8" y="141.9" transform="rotate(-90 126.8 141.9)">2</text>
<text x="171" y="142.7">4</text>
<text x="185.4" y="143.7" transform="rotate(-90 185.4 143.7)">1</text>
<text x="194.3" y="140.1" transform="rotate(-90 194.3 140.1)">2</text>
<text x="27.2" y="145.2" transform="rotate(-90 27.2 145.2)">2</text>
<text x="36.1" y="148.8" transform="rotate(-90 36.1 148.8)">2</text>
<text x="50.3" y="149" transform="rotate(-90 50.3 149)">12</text>
<text x="69.9" y="145.2" transform="rotate(-90 69.9 145.2)">3</text>
<text x="71.6" y="145.2" transform="rotate(-90 71.6 145.2)">7</text>
<text x="112.5" y="147.2" transform="rotate(-90 112.5 147.2)">1</text>
<text x="162.3" y="148.8" transform="rotate(-90 162.3 148.8)">1</text>
<text x="185.4" y="148.8" transform="rotate(-90 185.4 148.8)">2</text>
<text x="194.3" y="148.8" transform="rotate(-90 194.3 148.8)">1</text>
<text x="85.9" y="152.4" transform="rotate(-90 85.9 152.4)">1</text>
<text x="98.3" y="150.8" transform="rotate(-90 98.3 150.8)">12</text>
<text x="112.5" y="152.4" transform="rotate(-90 112.5 152.4)">2</text>
<text x="126.8" y="150.6" transform="rotate(-90 126.8 150.6)">1</text>
<text x="50.3" y="157.7" transform="rotate(-90 50.3 157.7)">2</text>
<text x="98.3" y="159.5" transform="rotate(-90 98.3 159.5)">2</text>
<text x="244.8" y="161.5">VCC18</text>
<text x="246.6" y="166.8">VDAC</text>
<text x="271.5" y="163.2">VCC18</text>
<text x="285.4" y="163.1">{3}</text>
<text x="244.5" y="173">VDD33</text>
<text x="246.6" y="170.3">+5V</text>
<text x="273.3" y="172.1">+5V</text>
<text x="273.3" y="173.9">VDD33</text>
<text x="273.3" y="168.6">VDAC</text>
<text x="287.2" y="172">{2,3,4,8}</text>
<text x="287.2" y="173.7">{1,2,3,4,6,8}</text>
<text x="287.2" y="168.4">{3}</text>
<text x="245.5" y="179.2">+12V</text>
<text x="273.3" y="175.7">GND</text>
<text x="273.3" y="179.2">+12V</text>
<text x="287.2" y="175.5">{1,2,3,4,6,8}</text>
<text x="287.2" y="179.1">{1,2,6}</text>
<text x="241.7" y="184.4">RTCVCC</text>
<text x="244.2" y="182.8">24VAC</text>
<text x="245.5" y="181">+36V</text>
<text x="273.3" y="181">+36V</text>
<text x="273.3" y="182.8">24VAC</text>
<text x="273.3" y="184.6">RTCVCC</text>
<text x="287.2" y="180.8">{2,5}</text>
<text x="287.2" y="184.4">{3,5}</text>
<text x="223.7" y="189.4">&lt;Core Design&gt;</text>
<text x="223.7" y="195.6">Title</text>
<text x="230.8" y="197.4">MP24_BOT</text>
<text x="223.7" y="200.9">Size</text>
<text x="225.5" y="202.7">A3</text>
<text x="230.8" y="200.9">Document Number</text>
<text x="248" y="203.2">POWER&amp;CLOCK</text>
<text x="282.4" y="200.9">Rev</text>
<text x="283.6" y="203.2">REV24</text>
<text x="223.7" y="206.2">Date:</text>
<text x="232.9" y="206.2">Friday, January 12, 2018</text>
<text x="259.3" y="206.2">Sheet</text>
<text x="268.2" y="206.2">5</text>
<text x="273.5" y="206.2">of</text>
<text x="278.8" y="206.2">8</text>
</g>
<g font-size="1.6" fill="#000080">
<text x="224.9" y="14.8">U16</text>
<text x="215.3" y="21.9">C47</text>
<text x="248" y="18.3">1UF_50V_0603</text>
<text x="215.3" y="24">0.1UF_50V_0603</text>
<text x="246.3" y="29">0.1UF_50V_0603</text>
<text x="249.1" y="25.4">C51</text>
<text x="255.2" y="25.4">C50</text>
<text x="269.2" y="29">C49</text>
<text x="221.4" y="30.8">AMS1117-2.5</text>
<text x="269.2" y="30.6">100UF_6.3V_3528</text>
<text x="223.2" y="45">U17</text>
<text x="58.5" y="53.9">C9</text>
<text x="72" y="50.3">D21</text>
<text x="137.8" y="50.3">D28</text>
<text x="215.3" y="52.1">C48</text>
<text x="251.6" y="53.9">1UF_50V_0603</text>
<text x="54.2" y="55.7">330UF_50V</text>
<text x="80.7" y="55.7">C6</text>
<text x="80.7" y="57.3">0.1UF_50V_0603</text>
<text x="137.8" y="59.2">LL4148</text>
<text x="215.3" y="54.2">0.1UF_50V_0603</text>
<text x="244.5" y="55.7">0.1UF_50V_0603</text>
<text x="245.5" y="59.2">C54</text>
<text x="251.6" y="57.4">C53</text>
<text x="267.4" y="59.2">C52</text>
<text x="148.3" y="62.8">C60</text>
<text x="148.3" y="64.4">0.22F_5.5V_horizontal</text>
<text x="219.6" y="61">AMS1117-1.8</text>
<text x="267.4" y="60.8">100UF_6.3V_3528</text>
<text x="137.8" y="77">Y1</text>
<text x="155.6" y="73.4">U19</text>
<text x="55.1" y="86.1">U1</text>
<text x="86.2" y="86.8">L5</text>
<text x="89.8" y="85.9">15uH_1A</text>
<text x="137.8" y="87.7">32.768KHZ</text>
<text x="17.6" y="94.8">C10</text>
<text x="8.3" y="96.4">10UF_50V_1206</text>
<text x="34.7" y="101.9">220PF_50V_0805</text>
<text x="36.3" y="98.3">C27</text>
<text x="50.5" y="98.3">C26</text>
<text x="50.5" y="99.9">22NF_50V_0603</text>
<text x="64.9" y="96.6">L5973D</text>
<text x="74.1" y="100.5">SS14</text>
<text x="76.8" y="98.3">D22</text>
<text x="96.9" y="96.6">R45</text>
<text x="96.9" y="98.3">4.7K_0603</text>
<text x="111.1" y="101.9">C32</text>
<text x="126.4" y="98.7">ZM4729/ZMM3V6</text>
<text x="128.9" y="96.6">D25</text>
<text x="48.9" y="103.7">R44</text>
<text x="48.9" y="105.5">4.7K_0603</text>
<text x="96.9" y="105.5">R46</text>
<text x="96.9" y="107.2">2.7K_0603</text>
<text x="111.1" y="103.7">330UF_16V</text>
<text x="58.7" y="134.1">U2</text>
<text x="89.8" y="134.8">L6</text>
<text x="93.4" y="133.9">15uH_1A</text>
<text x="157.4" y="133.9">U5</text>
<text x="21.2" y="142.8">C11</text>
<text x="187.6" y="142.8">ZM4734/ZMM5V6</text>
<text x="11.9" y="144.4">10UF_50V_1206</text>
<text x="38.2" y="149.9">220PF_50V_0805</text>
<text x="39.8" y="146.3">C28</text>
<text x="54.1" y="146.3">C29</text>
<text x="54.1" y="148">22NF_50V_0603</text>
<text x="68.5" y="144.6">L5973D</text>
<text x="77.7" y="148.5">SS14</text>
<text x="80.4" y="146.3">D23</text>
<text x="100.5" y="144.6">R49</text>
<text x="100.5" y="146.3">13K_0603</text>
<text x="114.7" y="149.9">C33</text>
<text x="130" y="144.6">D24</text>
<text x="130" y="146.7">ZM4744/ZMM15</text>
<text x="153.8" y="149.9">AMS1117-5.0</text>
<text x="182.3" y="144.6">C34</text>
<text x="189.4" y="146.3">D26</text>
<text x="52.5" y="151.7">R47</text>
<text x="52.5" y="153.5">4.7K_0603</text>
<text x="100.5" y="153.5">R48</text>
<text x="100.5" y="155.2">1.5K_0603</text>
<text x="114.7" y="151.7">330UF_16V</text>
</g>
<g font-size="1.6" fill="#004080">
<text x="225.8" y="19.4">VIN</text>
<text x="232.1" y="19.4">VOUT</text>
<text x="231" y="26.7" transform="rotate(-90 231 26.7)">GND</text>
<text x="233.4" y="24.7">TAP</text>
<text x="224" y="49.6">VIN</text>
<text x="230.3" y="49.6">VOUT</text>
<text x="229.3" y="56.9" transform="rotate(-90 229.3 56.9)">GND</text>
<text x="231.6" y="54.9">TAP</text>
<text x="156.5" y="78.1">X1</text>
<text x="156.5" y="79.8">X2</text>
<text x="156.5" y="83.4">CLKOUT</text>
<text x="163.5" y="79.9" transform="rotate(-90 163.5 79.9)">VDD</text>
<text x="60.5" y="88.7">VREF</text>
<text x="156.5" y="87">INT</text>
<text x="163.9" y="88.7">SDA</text>
<text x="164.1" y="87">SCL</text>
<text x="60.5" y="90.5">VCC</text>
<text x="60.5" y="92.3">SYNC</text>
<text x="60.5" y="94.1">COMP</text>
<text x="67.4" y="94.2" transform="rotate(-90 67.4 94.2)">INH</text>
<text x="69.2" y="94.2" transform="rotate(-90 69.2 94.2)">GND NC</text>
<text x="69.5" y="90.5">OUT</text>
<text x="70.9" y="94.1">FB</text>
<text x="161.7" y="90.7" transform="rotate(-90 161.7 90.7)">GND</text>
<text x="64" y="136.7">VREF</text>
<text x="64" y="138.5">VCC</text>
<text x="64" y="140.3">SYNC</text>
<text x="64" y="142.1">COMP</text>
<text x="71" y="142.2" transform="rotate(-90 71 142.2)">INH</text>
<text x="72.8" y="142.2" transform="rotate(-90 72.8 142.2)">GND NC</text>
<text x="73.1" y="138.5">OUT</text>
<text x="74.4" y="142.1">FB</text>
<text x="158.3" y="138.5">VIN</text>
<text x="164.5" y="138.5">VOUT</text>
<text x="165.8" y="143.8">TAP</text>
<text x="163.5" y="145.8" transform="rotate(-90 163.5 145.8)">GND</text>
</g>
<g font-size="1.6" fill="#f00">
<text x="260.8" y="173">VDD33</text>
<text x="260.8" y="178.4">+12V</text>
<text x="260.8" y="180.1">+36V</text>
<text x="260.8" y="181.9">24VAC</text>
</g>
<g font-size="1.5" fill="#000080">
<text x="73.5" y="60.8" transform="rotate(-90 73.5 60.8)">SMBJ36CA</text>
<text x="180.2" y="153.6" transform="rotate(-90 180.2 153.6)">330UF_16V</text>
</g>
<g font-size=".6">
<text x="30.1" y=".7">5</text>
<text x="88.5" y=".7">4</text>
<text x="146.9" y=".7">3</text>
<text x="205.4" y=".7">2</text>
<text x="263.8" y=".7">1</text>
<text x=".3" y="22.1">E</text>
<text x="293.3" y="22.1">E</text>
<text x=".3" y="63.2">D</text>
<text x="293.3" y="63.2">D</text>
<text x=".3" y="104.5">C</text>
<text x="293.3" y="104.5">C</text>
<text x=".3" y="145.7">B</text>
<text x="293.3" y="145.7">B</text>
<text x=".3" y="186.9">A</text>
<text x="293.3" y="186.9">A</text>
<text x="30.1" y="207.7">5</text>
<text x="88.5" y="207.7">4</text>
<text x="146.9" y="207.7">3</text>
<text x="205.4" y="207.7">2</text>
<text x="263.8" y="207.7">1</text>
</g>
</svg>
